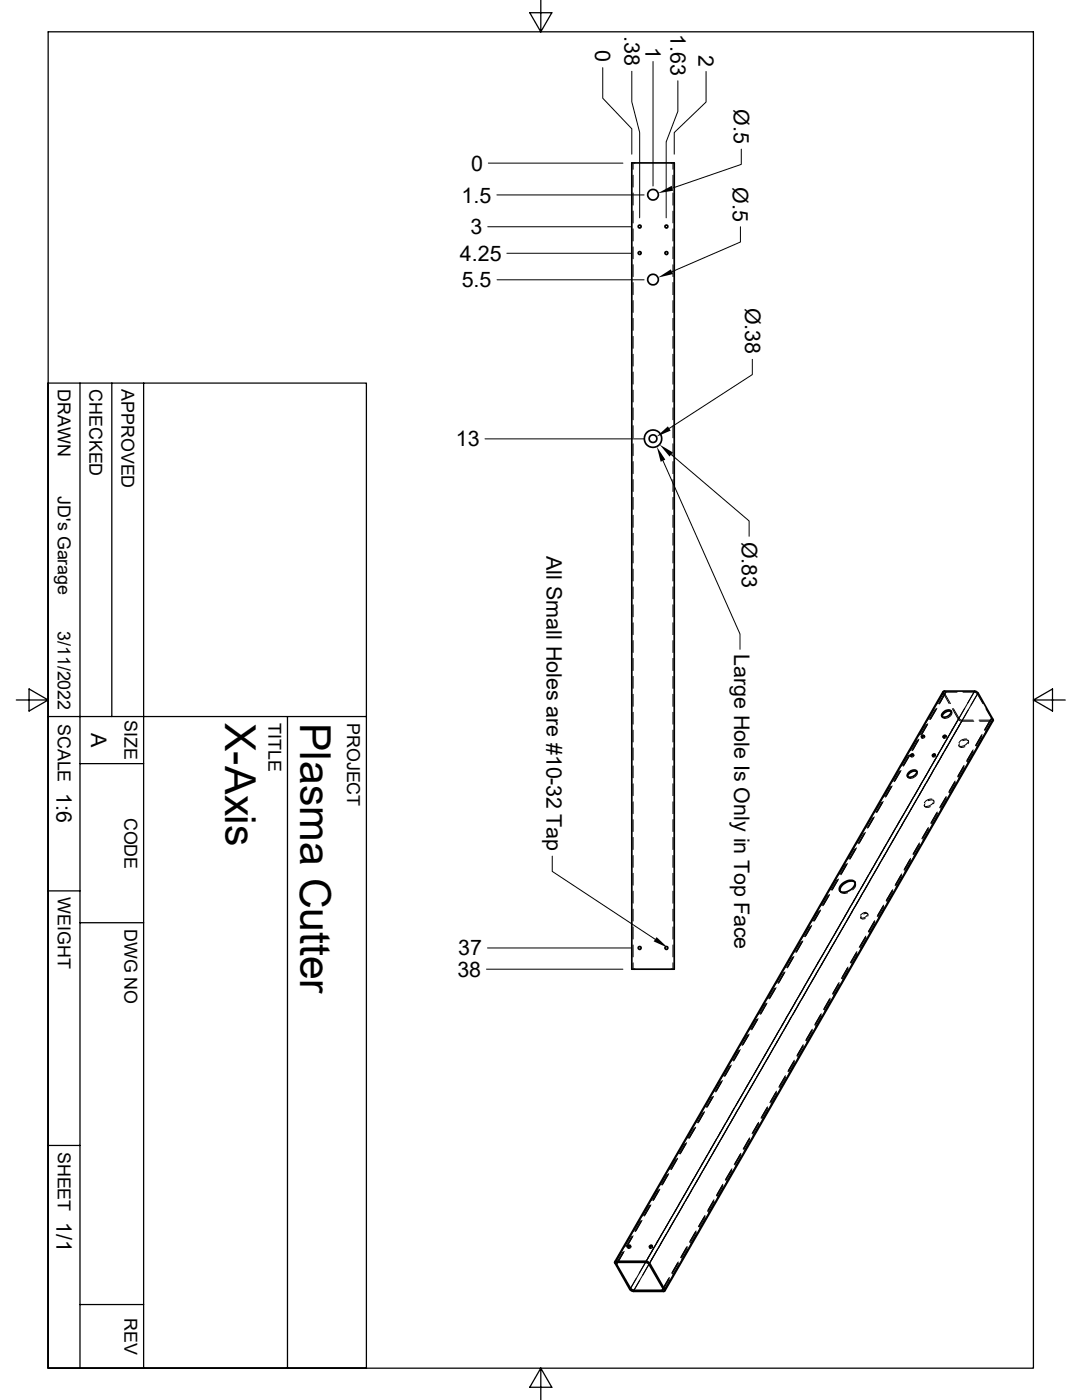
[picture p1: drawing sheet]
<svg xmlns="http://www.w3.org/2000/svg" width="216mm" height="279mm" viewBox="0 0 216 279" stroke-linecap="round" stroke-linejoin="round" font-family="sans-serif">
<g fill="none" stroke="#000" stroke-width=".34">
<path d="M126.1 32.5h8.4v160.9h-8.4zM188.2 138l-65.5 113.8M188.4 137.9h6.1l.6 .4M188.5 137.9l-.3 .1M195.2 138.3l3 5.5-65.5 113.8M181.4 154.1a.99 .99 0 0 1 1.6-.1 1.29 1.29 0 0 1-1.9 .9v-.3zM182.2 150.7l-.4 .2M182.9 154a1.37 1.37 0 0 0-1.8 1M184.4 146.9l-.4 .3M186.6 150.7l-.5 .2M188.2 142.2a.99 .99 0 0 1 1.6-.2 1.29 1.29 0 0 1-1.9 .9v-.3zM188.7 146.9l-.4 .3"/>
<path d="M189.8 142a1.37 1.37 0 0 0-1.8 1M167.9 176.5a1.96 1.96 0 0 1 2.7-.5 2.09 2.09 0 0 1-2.5 2.1l-.2-.1a.74 .74 0 0 1-.2-1.3zM170.6 176.1a2.21 2.21 0 0 0-3 1.5v.2M123 252.3l2.8 4.8M125.8 248.7l-.5 .3M125.9 257.1l.6 .4h5.6M128.8 251.9h-5.7l-.1 .2 .1 .2M128.9 251.9l.6 .3 2.8 4.9M130.1 248.7l-.4 .3M132.2 257.1l.1 .2-.3 .2M132.6 257.3l.1 .3-.3 .1M132.6 257.3l-3.3-5.5-.4-.1h-6.1l-.2 .2 3.4 5.7 .4 .1h6"/>
<circle cx="130.3" cy="38.9" r="1.06"/>
<circle cx="127.6" cy="50.5" r=".29"/>
<circle cx="127.6" cy="45.2" r=".29"/>
<circle cx="130.3" cy="55.8" r="1.06"/>
<circle cx="133" cy="45.2" r=".29"/>
<circle cx="133" cy="50.5" r=".29"/>
<circle cx="130.3" cy="87.6" r=".77"/>
<circle cx="130.3" cy="87.6" r="1.74"/>
<circle cx="182" cy="150.6" r=".25"/>
<circle cx="184.1" cy="146.9" r=".25"/>
<circle cx="186.3" cy="150.6" r=".25"/>
<circle cx="188.5" cy="146.9" r=".25"/>
<circle cx="127.6" cy="189.2" r=".29"/>
<circle cx="133" cy="189.2" r=".29"/>
<circle cx="125.6" cy="248.7" r=".25"/>
<circle cx="129.9" cy="248.7" r=".25"/>
</g>
<g fill="none" stroke="#000" stroke-width=".2">
<path d="M120.3 13.5v6.1l5.8 6.1v5.1M126.1 14.2v6.1l1.5 6.1v17.1M130.3 12.3v24.8M135.3 16.1v6.1l-2.4 6.1v15.2M140.9 14.3v6.1l-6.4 6.1v4.3M97.5 32.6h26.8M99.1 38.9h29.4M126.3 32.5v1.3M126.3 35v2.3M126.3 38.5v2.4M134.3 32.5v1.3M134.3 35v2.3"/>
<path d="M134.3 38.5v2.4M147.9 29.8v3l-13.7 4.7M97.3 45.3h28.6M99.2 55.8h29.3M101.1 50.5h24.8M126.3 42.1v2.4M126.3 45.7v2.4M126.3 49.3v2.3M126.3 52.8v2.4M126.3 56.4v2.4M126.3 60v2.4M134.3 42.1v2.4"/>
<path d="M134.3 45.7v2.4M134.3 49.3v2.3M134.3 52.8v2.4M134.3 56.4v2.4M134.3 60v2.4M147.7 45.3v3l-13.6 5.9M126.3 63.5v2.4M126.3 67.1v2.4M126.3 70.7v2.4M126.3 74.3v2.4M126.3 77.9v2.3M134.3 63.5v2.4"/>
<path d="M134.3 67.1v2.4M134.3 70.7v2.4M134.3 74.3v2.4M134.3 77.9v2.3M150.1 71.7v3.1l-16.6 10.7M96.8 87.6h31.7M126.3 81.4v2.4M126.3 85v2.4M126.3 88.6v2.3M126.3 92.1v2.4M126.3 95.7v2.4M126.3 99.3v2.3"/>
<path d="M132.3 91.9l15.4 34.6v3.1M133.9 90.7l15.6 13.3v3M134.3 81.4v2.4M134.3 85v2.4M134.3 88.6v2.3M134.3 92.1v2.4M134.3 95.7v2.4M134.3 99.3v2.3M126.3 102.8v2.4M126.3 106.4v2.4M126.3 110v2.4M126.3 113.6v2.4"/>
<path d="M126.3 117.1v2.4M134.3 102.8v2.4M134.3 106.4v2.4M134.3 110v2.4M134.3 113.6v2.4M134.3 117.1v2.4M126.3 120.7v2.4M126.3 124.3v2.4M126.3 127.8v2.4M126.3 131.4v2.4M126.3 135v2.4M126.3 138.6v2.4"/>
<path d="M134.3 120.7v2.4M134.3 124.3v2.4M134.3 127.8v2.4M134.3 131.4v2.4M134.3 135v2.4M134.3 138.6v2.4M188.2 138v.3M188.2 138.3l1.2 2.1M188.2 138.3l-1.3 2.2M188.4 137.9l-65.5 113.8M188.5 138.3l-1.2 2.1M188.6 138.5l-1.2 2"/>
<path d="M188.6 138.5l1.1 1.9M188.8 138.1l-.3 .2 .1 .2M188.8 138.1h2.2M188.8 138.1l-1.3 2.2M192.2 138.1h2.2M194.4 138.1l.5 .2 .1 .2M194.4 138.1l-1.3 2.2M194.5 137.9l-65.6 113.8M195 138.5l-1.2 2.2M195 138.5l1.1 1.9M195.2 138.3l-65.6 113.8M126.3 142.2v2.3"/>
<path d="M126.3 145.7v2.4M126.3 149.3v2.4M126.3 152.9v2.3M126.3 156.4v2.4M134.3 142.2v2.3M134.3 145.7v2.4M134.3 149.3v2.4M134.3 152.9v2.3M134.3 156.4v2.4M176.2 159.9l-1.2 2.1M177.5 157l-1.2 2.1M177.8 156.9l-1.2 2.1"/>
<path d="M178 156.8l-1.3 2.3M179.2 153.9l-1.1 2.1M179.5 153.8l-1.1 2.1M179.7 153.9l-1.2 2.1M179.8 153.8l-1.2 2M181 150.8l-1.2 2.1M181.1 154.9l.1 .2M181.3 150.7l-1.2 2.1M181.5 150.8l-1.2 2.1M181.6 150.6l-1.2 2.1M181.7 150.8l.1 .2M181.8 159.9l-1.2 2.1"/>
<path d="M182.2 150.6a.27 .27 0 0 1 0 .4 .27 .27 0 0 1-.4-.1M182.2 159.1l-2.2 4M182.2 150.5l.2 .2M182.8 147.7l-1.2 2.1M182.9 153.9l.1 .2M182.9 154a1.15 1.15 0 0 1-1.2 1.4l-.5-.2-.1-.2M182.9 159.5l-3.4 6M183 157.9l-1.2 2M183.1 147.7l-1.2 2M183.3 147.7l-1.2 2.1M183.3 147.5l-1.1 2.1M183.6 158.3l-1.1 2"/>
<path d="M183.9 147.1v.2M184 156l-1.2 2.1M184.3 157.2l-1.3 2.1M184.4 146.8l.1 .1M184.4 146.9a.27 .27 0 0 1-.1 .4 .27 .27 0 0 1-.4-.1M184.6 144.7l-1.2 2M184.7 156.4l-1.2 2.1M184.9 144.6l-1.2 2M185 144.7l-1.1 2M185.1 144.4l-1.2 2.1M185.2 159.8a.65 .65 0 0 1 .7-.2 .65 .65 0 0 1 .5 .6l-.1 .2M185.4 153.8l-3 5.1"/>
<path d="M185.4 155.2l-1.2 2M186 159.5h-.1a1.67 1.67 0 0 0-1.5 .7M186 150.8l.1 .2M186.1 154.1l-1.2 2.1M186.2 159.7l.2 .2M186.4 141.6l-1.2 2M186.5 151.7l-1.9 3.3M186.6 150.5l.1 .2M186.6 150.6a.27 .27 0 0 1-.1 .4 .27 .27 0 0 1-.4-.1M186.7 141.5l-1.2 2.1M186.8 141.6l-1.2 2M186.9 141.4l-1.2 2"/>
<path d="M187.8 151l-1.2 2.1M188 143v.1M188.2 147.1l.1 .2M188.7 159.1l-1.2 2.1M188.7 146.8l.1 .1M188.7 146.9a.27 .27 0 0 1-.1 .4 .27 .27 0 0 1-.3-.1M188.8 159l-1.2 2M188.8 159.2l-1.1 2.1M188.9 159.5l-1.2 2.1M189 149l-3.7 6.4M189.4 146.8l-1.2 2M189.6 148l-1.2 2"/>
<path d="M189.8 141.9l.1 .2M189.8 142a1.12 1.12 0 0 1-1.2 1.4l-.5-.1-.1-.3M190 141.4l1.3 2.3 .6 .2M190.1 145.5l-4.1 7.2M190.2 141.4l1.1 1.9M190.5 156l-1.2 2.1M190.6 155.9l-1.2 2M190.6 156.1l-1.2 2.1M190.7 144.4l-1.2 2.1M190.7 156.4l-1.2 2.1M191.3 148.8l.1 .1M191.3 143.3l.3 .3 .4 .1"/>
<path d="M191.3 143.3l-1.4 2.4M191.4 144.8l-2.6 4.4M191.4 148.4a.54 .54 0 0 0 .1 .7 .54 .54 0 0 0 .7 0l.3-.1M191.9 143.9h2.4M191.9 143.9l-1.3 2.2M192.1 147.8a.65 .65 0 0 1 .7-.2 .65 .65 0 0 1 .5 .6l-.1 .2M192.4 152.7l-1.3 2.3M192.4 153l-1.2 2.1M192.5 141.4l-1.2 2M192.5 153.3l-1.2 2.1M192.9 147.5h-.1a1.67 1.67 0 0 0-1.5 .7M193.1 148.2a1.45 1.45 0 0 1-1.5 .7"/>
<path d="M193.1 147.7l.2 .2M193.2 141.7l-1.2 2.1M194.1 149.9l-1.2 2M194.2 143.7h-2.2l-.7 1.2M194.2 149.6l-1.2 2.1M194.2 149.9l-1.2 2.1M194.3 150.2l-1.2 2.1M195.4 143.7h2.2M195.5 143.9h2.4l-1.3 2.2M195.8 146.8l-1.2 2M196 146.6l-1.2 2M196 146.9l-1.2 2"/>
<path d="M196 147.2l-1.1 2M196.7 141.4l1.1 1.9M197.6 143.7l-1.2 2M197.8 143.3v.3l-.2 .1M197.8 143.3l-1.2 2.2M197.8 143.6l-1.2 2.2M198.1 143.6l-65.5 113.7M198.2 143.8l-.3 .1M110.2 170.9v3l20.5 13.6M126.3 160v2.4M126.3 163.6v2.3M126.3 167.1v2.4"/>
<path d="M126.3 170.7v2.4M126.3 174.3v2.4M126.3 177.8v2.5M134.3 160v2.4M134.3 163.6v2.3M134.3 167.1v2.4M134.3 170.7v2.4M134.3 174.3v2.4M134.3 177.8v2.5M165 178.7l-1.2 2.1M165.3 178.6l-1.2 2.1M165.4 178.7l-1.2 2.1"/>
<path d="M165.5 178.5l-1.2 2.1M166.8 175.6l-1.2 2.1M167 175.5l-1.1 2.1M167.2 175.6l-1.2 2.1M167.3 175.4l-1.2 2.1M167.5 177.7l.1 .2M167.6 177.8a1.24 1.24 0 0 0 1.5 .4M168.5 172.5l-1.2 2.1M168.8 172.4l-1.2 2.1M169.1 172.3l-1.3 2.3M170.3 169.4l-1.2 2.1M170.5 179.6l-1.2 2"/>
<path d="M170.6 176l.1 .2M170.6 176.1a1.12 1.12 0 0 1-.5 1.5M170.6 169.3l-1.2 2.1M170.8 169.4l-1.2 2.1M170.9 169.2l-1.2 2.1M171.1 178.5l-1.2 2.1M171.2 180l-1.2 2M171.5 177.7l-1.2 2.1M171.8 178.9l-1.2 2.1M172.1 166.3l-1.2 2.1M172.2 178.1l-1.2 2.1M172.4 166.2l-1.2 2.1"/>
<path d="M172.7 166.1l-1.3 2.3M172.9 175.4l-1.8 3.1M172.9 176.9l-1.2 2M173.6 175.8l-1.2 2.1M173.9 163.2l-1.2 2.1M174.2 163.2l-1.2 2M174.3 163.2l-1.2 2.1M174.5 163l-1.2 2.1M174.7 173.7l-1.9 3.4M175.3 172.7l-1.1 2.1M175.7 160.1l-1.2 2.1M175.8 170.3l-3.7 6.4"/>
<path d="M176 160.1l-1.2 2M176.1 160.1l-1.2 2.1M176.4 169.2l-1.1 2.1M176.9 168.4l-1.2 2.1M177.1 169.6l-1.2 2.1M177.6 167.2l-1.2 2M178 177.7l-1.2 2.1M178.1 177.5l-1.2 2.1M178.1 177.8l-1.1 2.1M178.2 178.1l-1.2 2.1M178.6 165.4l-1.1 2M179.3 165.7l-4.7 8.3"/>
<path d="M179.9 174.4l-1.3 2.3M179.9 174.7l-1.2 2.1M180 163l-3 5.2M180 175l-1.2 2.1M180.1 164.5l-1.2 2M180.5 162.2l-1.3 2.1M181.1 162.6l-1.2 2.1M181.7 171.3l-1.3 2.3M181.7 171.6l-1.2 2.1M181.8 171.9l-1.2 2.1M183.3 168.4l-1.1 2.1M183.5 168.2l-1.2 2.1"/>
<path d="M183.5 168.5l-1.2 2.1M183.6 168.8l-1.2 2.1M184.4 160.7l.1 .2M184.6 160.4a.52 .52 0 0 0 0 .7 .52 .52 0 0 0 .7 0l.3-.1M185.1 165.4l-1.2 2M185.3 165.1l-1.2 2.1M185.3 165.4l-1.2 2.1M185.4 165.7l-1.2 2.1M186.2 160.2a1.45 1.45 0 0 1-1.5 .7M187 162.1l-1.3 2.2M187.1 162.3l-1.2 2.1M187.2 162.6l-1.2 2.1"/>
<path d="M97.1 193.4h27.2M97.3 189.2h28.6M126.3 192.2v1.2M126.3 181.4v2.4M126.3 185v2.4M126.3 188.6v2.4M134.3 181.4v2.4M134.3 185v2.4M134.3 188.6v2.4M134.3 192.2v1.2M154.3 197.3l-1.2 2M154.6 197.2l-1.2 2.1"/>
<path d="M154.7 197.3l-1.2 2M154.9 197.1l-1.3 2M156 194.2l-1.1 2.1M156.4 194.1l-1.2 2.1M156.6 194l-1.3 2.3M157.8 191.1l-1.2 2.1M158.2 191l-1.2 2.1M158.4 190.9l-1.3 2.3M159 199.4l-1.6 2.9M159.6 188l-1.2 2.1M159.7 199.8l-1.2 2M159.9 187.9l-1.2 2.1"/>
<path d="M160.1 188l-1.2 2.1M160.2 187.8l-1.2 2.1M160.4 197.1l-1.8 3.1M160.4 198.5l-2.3 4.1M161.4 184.9l-1.2 2M161.5 196.7l-1.6 2.9M161.7 184.8l-1.2 2.1M161.8 184.9l-1.1 2M162 184.7l-1.2 2.1M162.2 195.4l-1.2 2.1M162.9 194.4l-1.2 2M163.2 181.8l-1.2 2.1"/>
<path d="M163.3 193.6l-1.2 2.1M163.3 191.9l-3.7 6.5M163.5 181.7l-1.2 2.1M163.6 181.8l-1.2 2.1M163.7 181.6l-1.1 2.1M164 192.3l-1.2 2.1M164.4 190.1l-1.2 2.1M165.1 190.5l-1.2 2.1M165.1 188.8l-2.3 4.2M165.5 199.4l-1.2 2.1M165.7 199.2l-1.2 2.1M165.7 199.5l-1.2 2"/>
<path d="M165.7 199.8l-1.2 2M165.8 187.8l-1.3 2.1M166.2 187l-1.2 2.1M166.9 187.4l-1.2 2.1M167.4 196.1l-1.3 2.3M167.5 196.4l-1.3 2.1M167.6 196.7l-1.3 2.1M167.6 186.1l-4.2 7.2M168.2 185.1l-1.2 2.1M168.7 184.3l-1.2 2.1M169.2 193l-1.3 2.3M169.2 193.3l-1.1 2.1"/>
<path d="M169.3 181.6l-1.2 2.1M169.3 193.6l-1.2 2.1M169.8 180.8l-4.1 7M170.4 181.2l-2.2 3.9M170.9 190.1l-1.2 2.1M171 189.9l-1.2 2.1M171 190.2l-1.2 2M171.1 190.5l-1.2 2.1M171.7 183l.1 .3M171.8 182.8a.39 .39 0 0 0 .1 .5 .39 .39 0 0 0 .5 .1l.2-.1M172.3 182.4h.1a.44 .44 0 0 1 .6-.1 .44 .44 0 0 1 .1 .5M172.7 187l-1.3 2.1"/>
<path d="M172.8 186.8l-1.2 2.1M172.8 187.1l-1.2 2M172.9 182.1l-.6 .1-.6 .5M172.9 187.4l-1.2 2.1M173 182.7v.1a1.02 1.02 0 0 1-1.1 .4M173.1 182.2l.1 .3M174.5 183.7l-1.2 2.3M174.6 184l-1.2 2.1M174.7 184.3l-1.2 2.1M176.2 180.8l-1.2 2.1M176.3 180.6l-1.2 2.1M176.4 180.9l-1.2 2.1"/>
<path d="M176.4 181.2l-1.1 2.1M141.8 218.9l-1.2 2.1M142.1 218.9l-1.2 2M142.2 218.9l-1.1 2.1M142.4 218.8l-1.2 2M143.6 215.9l-1.2 2M143.9 215.8l-1.2 2M144.1 215.6l-1.3 2.3M145.4 212.8l-1.2 2M145.7 212.7l-1.2 2.1M145.9 212.6l-1.3 2.2M147.2 209.7l-1.2 2.1"/>
<path d="M147.3 219.8l-1.2 2.1M147.4 209.6l-1.1 2.1M147.7 209.5l-1.3 2.3M148.4 218l-1.2 2M148.9 206.6l-1.2 2M149.2 206.5l-1.2 2.1M149.4 206.6l-1.2 2M149.5 206.4l-1.2 2M149.8 217.1l-2.4 4.1M150.7 203.5l-1.2 2M150.8 215.3l-1.2 2M150.9 213.6l-4.2 7.2"/>
<path d="M151 203.4l-1.2 2M151.2 203.5l-1.2 2M151.3 203.3l-1.2 2.1M151.9 211.8l-1.2 2M152.2 213l-1.2 2M152.5 200.4l-1.2 2M152.8 200.3l-1.2 2.1M153 200.2l-1.2 2.2M153.3 210.9l-4.1 7.2M153.7 208.7l-1.2 2M154.4 209.1l-1.6 2.8M154.9 217.8l-1.3 2.2"/>
<path d="M155 218.1l-1.2 2M155.1 218.4l-1.2 2M155.1 207.8l-1.2 2.1M156.2 206l-1.2 2M156.6 214.9l-1.2 2.1M156.7 214.7l-1.2 2M156.8 215l-1.2 2M156.8 203.3l-1.1 2.1M156.8 215.3l-1.1 2M157.3 202.5l-7 12.1M157.9 202.9l-3.3 5.9M158 201.3l-1.2 2"/>
<path d="M158.4 211.8l-1.2 2M158.5 211.6l-1.2 2.1M158.5 211.9l-1.1 2M158.6 212.2l-1.2 2M158.7 201.6l-1.2 2.1M160.2 208.7l-1.2 2M160.3 208.5l-1.2 2.1M160.3 208.7l-1.2 2.1M160.4 209.1l-1.2 2.1M162 205.6l-1.2 2M162.1 205.7l-1.2 2M162.1 205.4l-1.2 2.1"/>
<path d="M162.2 206l-1.2 2M163.7 202.5l-1.1 2.1M163.9 202.3l-1.2 2M163.9 202.6l-1.2 2M164 202.9l-1.2 2M131.1 237.5l-1.2 2.1M131.4 237.4l-1.2 2.1M131.7 237.3l-1.4 2.3M132.9 234.4l-1.2 2.1M133.2 234.4l-1.2 2M133.4 234.2l-1.3 2.3M134.7 231.4l-1.2 2"/>
<path d="M135 231.3l-1.2 2M135.1 231.4l-1.2 2M135.2 231.1l-1.2 2.1M136.4 228.3l-1.1 2M136.7 228.2l-1.1 2.1M136.9 228.3l-1.2 2M137 228l-1.2 2.1M137.2 237.3l-1.1 2.1M137.9 237.7l-1.2 2.1M138.2 225.2l-1.2 2M138.4 235.3l-3.7 6.4M138.6 225.1l-1.3 2"/>
<path d="M138.7 225.2l-1.2 2M138.8 225l-1.2 2M139.4 233.5l-1.1 2M139.7 234.7l-1.2 2M140 222l-1.2 2.1M140.3 222l-1.2 2M140.5 222l-1.2 2.1M140.6 221.9l-1.2 2M140.8 232.6l-5.4 9.5M141.2 230.4l-1.2 2M142.4 239.6l-1.2 2.1M142.5 239.4l-1.2 2.1"/>
<path d="M142.5 239.7l-1.2 2.1M142.6 228l-1.2 2.1M143.7 227.7l-1.2 2M144.2 236.3l-1.2 2.3M144.3 236.6l-1.2 2.1M144.4 236.9l-1.2 2.1M144.4 226.4l-4.1 7.2M144.8 224.2l-7 12.1M145.5 224.6l-1.2 2M145.9 233.5l-1.2 2M146.1 233.6l-1.2 2M146.1 233.3l-1.3 2"/>
<path d="M146.1 233.8l-1.2 2.1M146.2 223.3l-2.4 4.1M146.6 221.1l-3.4 5.9M146.8 222.3l-1.2 2M147.2 221.4l-1.1 2.1M147.7 230.4l-1.2 2M147.8 230.2l-1.2 2M147.8 230.4l-1.2 2.1M147.9 230.8l-1.2 2M148 220.2l-1.2 2M149.5 227.2l-1.2 2.1M149.6 227.1l-1.2 2.1"/>
<path d="M149.6 227.3l-1.2 2.1M149.7 227.7l-1.2 2M151.3 224.2l-1.2 2M151.4 224l-1.2 2M151.4 224.2l-1.2 2.1M151.5 224.6l-1.2 2M153 221.1l-1.2 2M153.2 220.9l-1.2 2M153.2 221.1l-1.2 2.1M153.3 221.4l-1.2 2.1M124 249.9l-1.3 2.2M124.3 249.9l-1.3 2.2"/>
<path d="M124.4 249.9l-1.4 2.4M124.5 249.7l-1.2 2.2M125.2 248.9l.1 .2M125.7 246.8l-1.2 2.1M125.8 248.6l.1 .2M125.8 248.7a.27 .27 0 0 1-.1 .4 .27 .27 0 0 1-.4-.1M126.1 246.8l-1.2 2M126.2 246.8l-1.2 2.1M126.3 246.6l-1.2 2.1M127 255.1l-1.3 2.2M127.6 243.7l-1.3 2.1M127.6 255.5l-1.2 2.2"/>
<path d="M127.8 243.6l-1.1 2.1M128 243.7l-1.2 2.1M128.1 243.5l-1.2 2.1M128.7 252.1l-1.1 2M129.3 240.6l-1.2 2.1M129.4 252.4l-1.2 2.1M129.5 250.8l-3.7 6.3M129.5 248.9l.2 .2M129.6 240.5l-1.2 2.1M129.8 240.6l-1.2 2.1M129.9 240.5l-1.2 2M130.1 249.7l-1.3 2.2"/>
<path d="M130.1 251.2l-3.6 6.3M130.1 248.7a.27 .27 0 0 1-.1 .4 .27 .27 0 0 1-.3-.1M130.1 248.6l.1 .2M130.5 248.9l-1.2 2.1M130.8 250.1l-1.3 2.2M131.2 249.3l-1.2 2.1M131.9 246.6l-1.9 3.2M132 248.1l-1.3 2M132.5 247l-1.1 2.1M133.1 244.6l-2 3.3M133.4 255.1l-1.3 2.4M133.6 255.2l-1.3 2.2"/>
<path d="M133.6 254.9l-1.3 2.2M133.6 255.5l-1.2 2.2M133.7 245l-1.9 3.3M134.1 242.7l-1.6 2.9M134.8 243.1l-1.2 2.1M134.8 241.5l-1.2 2M135.2 252.1l-1.2 2M135.3 251.8l-1.1 2.1M135.4 252.1l-1.2 2.1M135.5 240.5l-1.2 2M135.5 252.4l-1.3 2.1M135.5 241.9l-2.4 4.1"/>
<path d="M136.1 240.8l-1.2 2.1M137 248.9l-1.2 2.1M137.1 248.8l-1.2 2M137.2 249l-1.2 2.1M137.2 249.3l-1.1 2.1M138.8 245.8l-1.2 2.1M138.9 245.7l-1.2 2M138.9 245.9l-1.1 2.1M139 246.3l-1.2 2M140.6 242.7l-1.2 2.1M140.7 242.6l-1.2 2M140.7 242.8l-1.2 2.1"/>
<path d="M140.8 243.1l-1.2 2.1M142.6 240l-1.2 2.1"/>
</g>
<g fill="none" stroke="#000" stroke-width=".25">
<path d="M9.6 6.4h196.6v266.6h-196.6zM107.9 0v6.4l2.2-3.9h-4.4l2.2 3.9M9.6 76.5h63.5v196.5h-63.5zM16 76.5v196.5M22.3 76.5v66.5M28.7 76.5v196.5M3.3 139.7h6.3l-3.8 2.2v-4.4l3.8 2.2M206.2 139.7l3.8-2.2v4.4l-3.8-2.2h6.4M9.6 143h63.5M16 152.4h12.7M57.4 143v130M9.6 177.8h6.4"/>
<path d="M16 184.1h12.7M9.6 228.6h6.4M16 260.3h12.7M107.9 273l-2.2 3.9h4.4l-2.2-3.9v6.4"/>
</g>
<path d="M131.3 38.6l2.7-1.5 .3 1zM131.3 55.4l2.6-1.6 .4 .9zM131.1 89.2l1.7 2.5-1 .5zM131 87.2l2.3-2.1 .5 .8zM131.6 88.7l2.7 1.6-.7 .8zM131 187l2.3 2.1-2.9-1.2z" fill="#000"/>
<g font-size="8.5">
<text x="44.9" y="144.3" transform="rotate(90 44.9 144.3)">X-Axis</text>
<text x="59.9" y="144.3" transform="rotate(90 59.9 144.3)">Plasma Cutter</text>
</g>
<g font-size="4.3">
<text x="118.8" y="10.1" transform="rotate(90 118.8 10.1)">0</text>
<text x="124.6" y="7.2" transform="rotate(90 124.6 7.2)">.38</text>
<text x="128.8" y="9.4" transform="rotate(90 128.8 9.4)">1</text>
<text x="133.8" y="6.8" transform="rotate(90 133.8 6.8)">1.63</text>
<text x="139.4" y="10.9" transform="rotate(90 139.4 10.9)">2</text>
<text x="146.4" y="21.8" transform="rotate(90 146.4 21.8)">Ø.5</text>
<text x="94" y="34.1">0</text>
<text x="92.1" y="40.4">1.5</text>
<text x="146.3" y="37.3" transform="rotate(90 146.3 37.3)">Ø.5</text>
<text x="93.9" y="46.8">3</text>
<text x="91.8" y="52.1">4.25</text>
<text x="92.2" y="57.4">5.5</text>
<text x="148.7" y="61.4" transform="rotate(90 148.7 61.4)">Ø.38</text>
<text x="91" y="89.1">13</text>
<text x="109" y="110.9" transform="rotate(90 109 110.9)">All Small Holes are #10-32 Tap</text>
<text x="148" y="108.1" transform="rotate(90 148 108.1)">Ø.83</text>
<text x="146.5" y="130.5" transform="rotate(90 146.5 130.5)">Large Hole Is Only in Top Face</text>
<text x="18.2" y="146.3" transform="rotate(90 18.2 146.3)">A</text>
<text x="11.3" y="158.2" transform="rotate(90 11.3 158.2)">1:6</text>
<text x="91.4" y="190.7">37</text>
<text x="91.3" y="194.9">38</text>
<text x="11.3" y="243.8" transform="rotate(90 11.3 243.8)">1/1</text>
</g>
<g font-size="3.6">
<text x="11.5" y="77.7" transform="rotate(90 11.5 77.7)">DRAWN</text>
<text x="17.9" y="77.7" transform="rotate(90 17.9 77.7)">CHECKED</text>
<text x="24.2" y="77.7" transform="rotate(90 24.2 77.7)">APPROVED</text>
<text x="11.5" y="99" transform="rotate(90 11.5 99)">JD's Garage</text>
<text x="11.5" y="125.9" transform="rotate(90 11.5 125.9)">3/11/2022</text>
<text x="24.9" y="143.8" transform="rotate(90 24.9 143.8)">SIZE</text>
<text x="11.5" y="144.5" transform="rotate(90 11.5 144.5)">SCALE</text>
<text x="53.6" y="144.3" transform="rotate(90 53.6 144.3)">TITLE</text>
<text x="69.3" y="144.3" transform="rotate(90 69.3 144.3)">PROJECT</text>
<text x="24.9" y="163.2" transform="rotate(90 24.9 163.2)">CODE</text>
<text x="11.5" y="179.1" transform="rotate(90 11.5 179.1)">WEIGHT</text>
<text x="24.9" y="185.4" transform="rotate(90 24.9 185.4)">DWG NO</text>
<text x="11.5" y="229.9" transform="rotate(90 11.5 229.9)">SHEET</text>
<text x="24.9" y="263" transform="rotate(90 24.9 263)">REV</text>
</g>
</svg>
